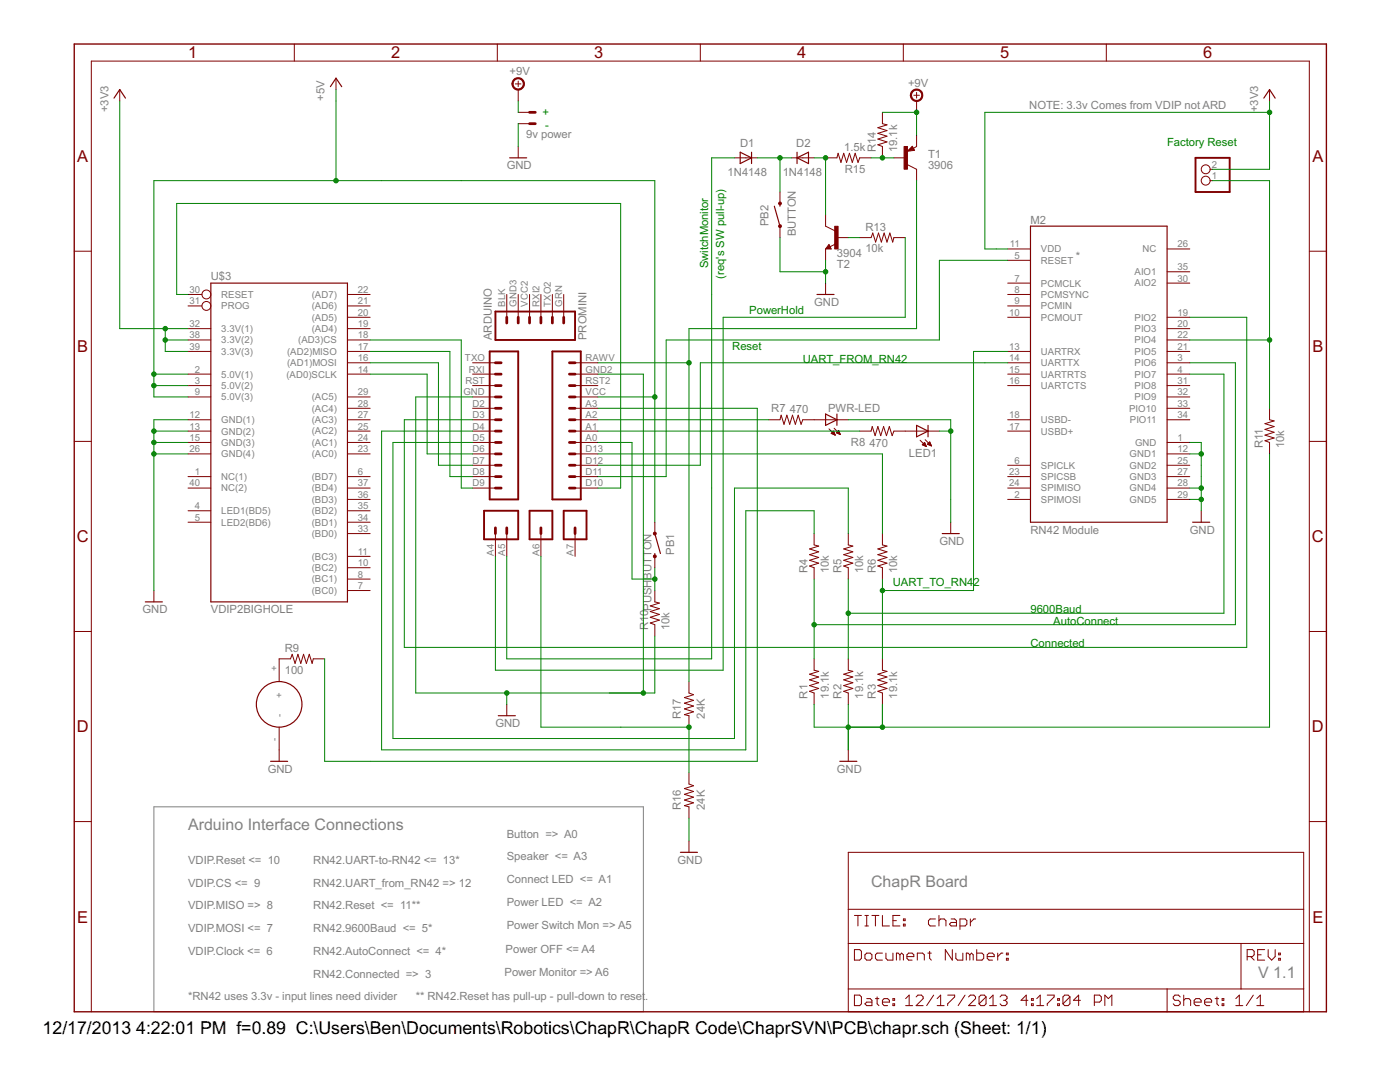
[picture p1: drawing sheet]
<svg xmlns="http://www.w3.org/2000/svg" width="279mm" height="216mm" viewBox="0 0 279 216" stroke-linecap="round" stroke-linejoin="round" font-family="sans-serif">
<path d="M30.7 161h97.7v40.9h-97.7z" fill="none" stroke="#808080" stroke-width=".2"/>
<g fill="none" stroke="#800000" stroke-width=".23">
<path d="M22.8 19.6l1.1-1.7 1.1 1.7M65.9 17.3l1.2-1.7 1.1 1.7M252.2 19.6l1.2-1.7 1.1 1.7M101.7 31.5h3.4M147.7 30.4l2.3 1.1-2.3 1.1zM150 30.4v2.2M159.1 31.5l2.3-1.1v2.2zM159.1 30.4v2.2M182 29.8h-.3l.3-.2 .2 .3-.9 .1 .7-.7 .4 .6M42.1 56.5h27.2v63.6h-27.2zM154.5 41.1l1.2 4M155.7 40.6v.5"/>
<path d="M163 58.8h3.5M165.4 49.2l-.1 .2h.4l-.3-.4-.4 .6h.7M205.7 45.1h27.2v59.1h-27.2zM164.8 82.6l2.2 1.2-2.2 1.1zM167 82.6v2.3M182.9 84.9l2.3 1.1-2.3 1.2zM185.2 84.9v2.3M130.7 110.4v.6M130.7 106.5l1.1 3.9M188 106.5h3.5M238 104.2h3.4M29 120.1h3.4"/>
<path d="M54 151.9h3.4M99.4 142.8h3.4M167.6 151.9h3.4M135.8 170.1h3.4"/>
<circle cx="55.7" cy="140.5" r="4.6"/>
</g>
<g fill="none" stroke="#800000" stroke-width=".2">
<path d="M23.9 17.9v2.3M58.7 8.8v3.4M67.1 15.6v2.3M99.3 8.8v3.4M102.8 16.7h1.2M103.4 16.2v1.1M103.4 17.9v2.3M139.8 8.8v3.4M180.3 8.8v3.4M182.4 19h1.1M182.9 18.4v1.2M220.8 8.8v3.4"/>
<path d="M253.4 17.9v2.3M103.4 29.2v2.3M103.4 24.7h2.3M103.4 22.4h2.3M146.6 31.5h4.5M155.7 38.3v2.3M157.9 31.5h4.6M164.8 31.5h2.2l.3-.9 .5 1.8 .6-1.8 .6 1.8 .5-1.8 .6 1.8 .6-1.8 .5 1.8 .4-.9h2.2M176.1 22.4v2.3l.9 .2-1.8 .6 1.8 .6-1.8 .5 1.8 .6-1.8 .5 1.8 .6-1.8 .6 .9 .3v2.3M178.4 31.5h2.3M181.1 32.9l1.8 .9v2.2M182.1 29.2l.4 .8-1.4 .2z"/>
<path d="M182.9 20.2v2.2M182.9 27v2.2l-.6 .4M241.5 36h.5M241.5 33.8h.5M14.8 50.1h3.4M37.5 58.8h2.8M69.3 58.8h4.6M101.1 58.8v4.5M103.4 58.8v4.5M105.7 58.8v4.5M107.9 58.8v4.5M110.2 58.8v4.5"/>
<path d="M112.5 58.8v4.5M155.7 45.1v2.3M164.8 42.9v2.2l1.8 .9M164.8 49.7v2.2M164.8 56.5v2.3M165.4 48.8l.5 .9h-1.1zM166.8 48.7l-1.1 .5M167 47.4h2.3M171.6 47.4h2.2l.4-.9 .6 1.8 .5-1.8 .6 1.8 .5-1.8 .6 1.8 .6-1.8 .6 1.8 .2-.9h2.3M201.1 51.9h4.6M201.1 56.5h4.6M201.1 58.8h4.6"/>
<path d="M201.1 49.7h4.6M232.9 56.5h4.5M232.9 49.7h4.5M232.9 54.2h4.5M261.3 50.1h3.4M37.5 74.7h4.6M37.5 61h2.8M37.5 70.1h4.6M37.5 76.9h4.6M37.5 65.6h4.6M37.5 67.8h4.6M37.5 79.2h4.6"/>
<path d="M69.3 72.4h4.6M69.3 74.7h4.6M69.3 61h4.6M69.3 63.3h4.6M69.3 70.1h4.6M69.3 65.6h4.6M69.3 67.8h4.6M69.3 79.2h4.6M94.3 72.4h4.6M94.3 74.7h4.6M94.3 76.9h4.6M94.3 79.2h4.6"/>
<path d="M114.8 72.4h4.5M114.8 74.7h4.5M114.8 76.9h4.5M114.8 79.2h4.5M201.1 72.4h4.6M201.1 74.7h4.6M201.1 61h4.6M201.1 63.3h4.6M201.1 70.1h4.6M201.1 76.9h4.6M232.9 72.4h4.5M232.9 74.7h4.5"/>
<path d="M232.9 63.3h4.5M232.9 70.1h4.5M232.9 76.9h4.5M232.9 65.6h4.5M232.9 67.8h4.5M232.9 79.2h4.5M14.8 88.1h3.4M37.5 88.3h4.6M37.5 90.6h4.6M37.5 86h4.6M37.5 83.8h4.6M37.5 95.1h4.6"/>
<path d="M37.5 97.4h4.6M69.3 88.3h4.6M69.3 99.7h4.6M69.3 90.6h4.6M69.3 86h4.6M69.3 83.8h4.6M69.3 95.1h4.6M69.3 97.4h4.6M69.3 81.5h4.6M94.3 88.3h4.6M94.3 92.8h4.6M94.3 90.6h4.6"/>
<path d="M94.3 86h4.6M94.3 83.8h4.6M94.3 95.1h4.6M94.3 97.4h4.6M94.3 81.5h4.6M114.8 88.3h4.5M114.8 92.8h4.5M114.8 90.6h4.5M114.8 86h4.5M114.8 83.8h4.5M114.8 95.1h4.5M114.8 97.4h4.5"/>
<path d="M114.8 81.5h4.5M153.4 83.8h2.3l.2-1 .6 1.9 .5-1.9 .6 1.9 .6-1.9 .5 1.9 .6-1.9 .6 1.9 .3-.9h9.1M165.4 85.6l1.3 1.2M165.9 86.5l.8 .3M165.9 86.5l.4-.5 .4 .8M165.9 86.5h.6M166 86.4h.5M166.1 86.6h.5M166.1 86.3h.4M166.2 86.1h.2M166.3 86h.1M166.4 86.7h.2"/>
<path d="M166.5 85.4l1.2 1.3M166.6 86.8h.1M166.9 86.4h.7M166.9 86.4l.8 .3M166.9 86.4l.5-.5 .3 .8M167 86.3h.5M167.1 86.1h.4M167.2 86.5h.4M167.2 86h.2M167.3 86h.1M167.4 86.6h.3M167.6 86.7h.1"/>
<path d="M171.6 86h2.2l.3-.9 .5 1.8 .6-1.8 .6 1.8 .5-1.8 .6 1.8 .6-1.8 .6 1.8 .3-.9h9.1M183.6 87.8l1.3 1.3M184.1 88.8l.4-.5 .4 .8zM184.1 88.8h.6M184.1 88.7h.6M184.3 88.6h.3M184.4 88.9h.4M184.4 88.5h.2M184.5 88.3h.1M184.6 89h.2M184.6 87.7l1.3 1.3M184.8 89.1h.1"/>
<path d="M185.1 88.6l.4-.4 .4 .8zM185.2 88.7h.6M185.2 88.6h.5M185.3 88.5h.4M185.4 88.3h.2M185.4 88.8h.4M185.5 88.2h.1M185.7 88.9h.1M201.1 99.7h4.6M201.1 92.8h4.6M201.1 86h4.6M201.1 83.8h4.6"/>
<path d="M201.1 95.1h4.6M201.1 97.4h4.6M232.9 88.3h4.5M232.9 99.7h4.5M232.9 92.8h4.5M232.9 90.6h4.5M232.9 83.8h4.5M232.9 95.1h4.5M232.9 97.4h4.5M232.9 81.5h4.5M253.4 81.5v2.3l.9 .2-1.8 .5 1.8 .6-1.8 .6 1.8 .6-1.8 .5 1.8 .6-1.8 .5 .9 .4v2.3M261.3 88.1h3.4"/>
<path d="M30.7 117.8v2.3M37.5 101.9h4.6M37.5 104.2h4.6M69.3 101.9h4.6M69.3 104.2h4.6M69.3 106.5h4.6M69.3 111h4.6M69.3 113.3h4.6M69.3 115.5h4.6M69.3 117.8h4.6M98.9 106.5v4.5M101.1 106.5v4.5"/>
<path d="M107.9 106.5v4.5M114.8 106.5v4.5M130.7 117.8v2.3l.9 .2-1.8 .6 1.8 .6-1.8 .5 1.8 .6-1.8 .6 1.8 .5-1.8 .6 .9 .4v2.2M130.7 104.2v2.3M130.7 111v2.3M162.5 106.5v2.2l.9 .3-1.8 .5 1.8 .6-1.8 .6 1.8 .5-1.8 .6 1.8 .6-1.8 .5 .9 .4v2.2M169.3 106.5v2.2l.9 .3-1.8 .5 1.8 .6-1.8 .6 1.8 .5-1.8 .6 1.8 .6-1.8 .5 .9 .4v2.2M176.1 106.5v2.2l.9 .3-1.8 .5 1.8 .6-1.8 .6 1.8 .5-1.8 .6 1.8 .6-1.8 .5 .9 .4v2.2M189.7 104.2v2.3M239.7 101.9v2.3M14.8 126h3.4M64.8 131.5h-2.3l-.2 .9-.6-1.8-.5 1.8-.6-1.8-.6 1.8-.5-1.8-.6 1.8-.6-1.8-.3 .9h-2.3v4.5"/>
<path d="M137.5 136v2.3l.9 .3-1.8 .6 1.8 .5-1.8 .6 1.8 .6-1.8 .6 1.8 .5-1.8 .6 .9 .2v2.3M162.5 131.5v2.2l.9 .3-1.8 .5 1.8 .6-1.8 .6 1.8 .5-1.8 .6 1.8 .6-1.8 .5 .9 .4v2.2M169.3 131.5v2.2l.9 .3-1.8 .5 1.8 .6-1.8 .6 1.8 .5-1.8 .6 1.8 .6-1.8 .5 .9 .4v2.2M176.1 131.5v2.2l.9 .3-1.8 .5 1.8 .6-1.8 .6 1.8 .5-1.8 .6 1.8 .6-1.8 .5 .9 .4v2.2M261.3 126h3.4M55.7 145.1v6.8M101.1 140.5v2.3M137.5 154.2v2.2l.9 .4-1.8 .6 1.8 .5-1.8 .6 1.8 .6-1.8 .5 1.8 .6-1.8 .6 .9 .2v2.3M169.3 149.6v2.3M14.8 163.9h3.4M137.5 167.8v2.3M169.3 170.1h90.9v31.8h-90.9z"/>
<path d="M261.3 163.9h3.4M169.3 188.3h90.9M169.3 197.3h90.9M169.3 181.4h90.9M170.5 189.5h1.1l.3 .3v1.4l-.3 .4h-1.1zM170.5 198.6h1.1l.3 .3v1.4l-.3 .4h-1.1zM170.5 182.7h1.4M171.2 182.7v2.1M172.6 190.5l.4-.3h.7l.3 .3v.7l-.3 .4h-.7l-.4-.4zM172.6 182.7h.7M172.6 184.8h.7M173 199.3h.7l.3 .3v1.1h-1l-.4-.4 .4-.3h1"/>
<path d="M173 182.7v2.1M174 182.7h1.4M174.7 199.3h.7M174.7 182.7v2.1M175 198.9v1.4l.4 .4M176.1 182.7v2.1h1.4M176.1 200h1.4v-.4l-.4-.3h-.7l-.3 .3v.7l.3 .4h.7M176.1 190.2h-1.1l-.3 .3v.7l.3 .4h1.1M176.8 190.2v1l.3 .4h1.1v-1.4M178.2 199.3h.3v.3h-.3zM178.2 183.7h.7M179.6 182.7h-1.4v2.1h1.4"/>
<path d="M179.6 190.5l-.4-.3h-.3v1.4M179.6 190.5l.3-.3 .4 .3v1.1M179.6 190.5v1.1M180.3 184.4h.3v.4h-.3zM180.3 183.4h.3v.3h-.3zM180.7 199.3l.7-.7v2.1M181 190.9h1.4v-.4l-.4-.3h-.7l-.3 .3v.7l.3 .4h.7M182.8 198.9l.4-.3h.7l.3 .3v.4l-1.4 1.4h1.4M183.1 191.6v-1.4h1l.4 .3v1.1M185.2 190.2h.7M185.5 189.8v1.4l.4 .4M186.3 198.6l-1.4 2.1"/>
<path d="M186.7 183.4h-1.1l-.3 .3v.7l.3 .4h1.1M187 199.3l.7-.7v2.1M187.4 183.7l.3-.3h.7l.4 .3v1.1M187.4 182.7v2.1M189.1 198.6h1.4v.3l-1.4 1.4v.4M189.8 183.4h.7l.4 .3v1.1h-1.1l-.3-.4 .3-.3h1.1M190.1 189.5v2.1l-1.4-2.1v2.1M190.8 190.2v1l.3 .4h1.1v-1.4M191.6 184.8h1l.4-.4v-.7l-.4-.3h-1v2.1M192.6 198.6l-1.4 2.1M193.3 198.9l.4-.3h.7l.3 .3v.4l-1.4 1.4h1.4M193.5 190.5l-.3-.3h-.4v1.4"/>
<path d="M193.5 190.5v1.1M193.5 190.5l.4-.3 .3 .3v1.1M193.7 183.4v1.4M194.7 183.4h-.3l-.7 .7M194.9 189.5v2.1h1.1l.3-.4v-.7l-.3-.3h-1.1M196.8 198.9v1.4l-.4 .4h-.7l-.3-.4M196.8 198.9l-.4-.3h-.7l-.3 .3v1.4M196.8 198.9l-1.4 1.4M197 190.9h1.4v-.4l-.3-.3h-.7l-.4 .3v.7l.4 .4h.7M197.5 199.3l.7-.7v2.1M199.1 190.2v1.4M199.6 198.9l.3-.3h.7l.4 .3v.4l-.4 .3"/>
<path d="M200.2 190.2h-.4l-.7 .7M200.3 199.6h.3M200.6 199.6l.4 .4v.3l-.4 .4h-.7l-.3-.4M200.9 191.2h.3v.4h-.3zM200.9 190.2h.3v.3h-.3zM205.1 199.6h-1.3l1-1v2.1M205.8 199.3h.4v.3h-.4zM206.9 199.3l.7-.7v2.1M209 198.6h1.4v.3l-1.4 1.4v.4M211.1 199.3h.3v.3h-.3zM213.5 198.9v1.4l-.3 .4h-.7l-.4-.4M213.5 198.9l-.3-.3h-.7l-.4 .3v1.4"/>
<path d="M213.5 198.9l-1.4 1.4M215.6 199.6h-1.4l1.1-1v2.1M218.4 200h1.1l.3-.4v-.7l-.3-.3h-1.1v2.1M232.9 197.3v4.6M235.5 198.9l-.3-.3h-.7l-.4 .3v.4l.4 .3h.7l.3 .4v.3l-.3 .4h-.7l-.4-.4M236.2 199.6l.4-.3h.7l.3 .3v1.1M236.2 198.6v2.1M238.3 200h1.4v-.4l-.3-.3h-.7l-.4 .3v.7l.4 .4h.7M240.4 200h1.4v-.4l-.3-.3h-.7l-.4 .3v.7l.4 .4h.7M242.5 199.3h.7M242.9 198.9v1.4l.3 .4M243.9 199.3h.3v.3h-.3z"/>
<path d="M246.6 199.3l.7-.7v2.1M247.7 188.3v9M248.9 190.9h1.1l.3-.4v-.7l-.3-.3h-1.1v2.1M249.6 190.9l.7 .7M250.1 198.6l-1.4 2.1M250.8 199.3l.7-.7v2.1M251 190.5h.7M252.4 189.5h-1.4v2.1h1.4M253.1 189.5v1.4l.7 .7 .7-.7v-1.4M255.2 191.2h.3v.4h-.3zM255.2 190.2h.3v.3h-.3zM18.2 201.9v-189.7h243.1v189.7"/>
<path d="M178.2 200.3h.3v.4h-.3zM180.7 200.7h1.4M187 200.7h1.4M197.5 200.7h1.4M205.8 200.3h.4v.4h-.4zM206.9 200.7h1.4M211.1 200.3h.3v.4h-.3zM220.5 200.7v-2.1l.7 .7 .7-.7v2.1M243.9 200.3h.3v.4h-.3zM246.6 200.7h1.4M250.8 200.7h1.4"/>
<circle cx="240.6" cy="36" r=".89"/>
<circle cx="240.6" cy="33.8" r=".89"/>
<circle cx="41.2" cy="58.8" r=".89"/>
<circle cx="41.2" cy="61" r=".89"/>
</g>
<path d="M14.8 8.8h249.9v193.1h-249.9z" fill="none" stroke="#800000" stroke-width=".28"/>
<path d="M238.6 31.5h6.8v6.8h-6.8zM97.7 70.1h5.7v29.6h-5.7zM98.9 62.2h15.9v5.6h-15.9zM110.2 70.1h5.7v29.6h-5.7zM96.6 101.9h6.8v5.7h-6.8zM105.7 101.9h4.5v5.7h-4.5zM112.5 101.9h4.6v5.7h-4.6z" fill="none" stroke="#800000" stroke-width=".38"/>
<g fill="none" stroke="#800000" stroke-width=".55">
<path d="M105.7 24.7h1.1M105.7 22.4h1.1M98.9 79.2h1.1M98.9 76.9h1.1M98.9 74.7h1.1M98.9 72.4h1.1M101.1 63.3v1.2M103.4 63.3v1.2M105.7 63.3v1.2M107.9 63.3v1.2M110.2 63.3v1.2M112.5 63.3v1.2"/>
<path d="M113.6 79.2h1.2M113.6 76.9h1.2M113.6 74.7h1.2M113.6 72.4h1.2M98.9 92.8h1.1M98.9 95.1h1.1M98.9 97.4h1.1M98.9 88.3h1.1M98.9 90.6h1.1M98.9 86h1.1M98.9 83.8h1.1M98.9 81.5h1.1"/>
<path d="M113.6 92.8h1.2M113.6 95.1h1.2M113.6 97.4h1.2M113.6 88.3h1.2M113.6 90.6h1.2M113.6 86h1.2M113.6 83.8h1.2M113.6 81.5h1.2M98.9 105.3v1.2M101.1 105.3v1.2M107.9 105.3v1.2M114.8 105.3v1.2"/>
</g>
<g fill="#800000" stroke="#800000" stroke-width=".2">
<path d="M102.5 15.9a1.25 1.25 0 0 1 2 .2 1.25 1.25 0 0 1-.7 1.8 1.25 1.25 0 0 1-1.6-1.2h.2a1.02 1.02 0 0 1 1.4-.9 1.02 1.02 0 0 1 .3 1.7 1.02 1.02 0 0 1-1.7-.5v-.3h-.2z" fill-rule="evenodd"/>
<path d="M155.5 40.4h.4v.4l-.2 .1-.2-.1-.1-.2z" fill-rule="evenodd"/>
<path d="M182.1 18.1a1.25 1.25 0 0 1 1.9 .3 1.25 1.25 0 0 1-.8 1.8 1.25 1.25 0 0 1-1.5-1.2h.2a1.02 1.02 0 0 1 1.4-1 1.02 1.02 0 0 1 .3 1.7 1.02 1.02 0 0 1-1.7-.4v-.3h-.2z" fill-rule="evenodd"/>
<circle cx="130.7" cy="106.5" r=".3"/>
<circle cx="130.7" cy="111" r=".3"/>
<circle cx="155.7" cy="45.1" r=".3"/>
</g>
<g fill="#800000" stroke="#800000" stroke-width=".2">
<path d="M180.4 29.2h.7v4.6h-.7z"/>
<path d="M166.6 45.1h.7v4.6h-.7z"/>
</g>
<g fill="none" stroke="#008000" stroke-width=".2">
<path d="M67.1 17.9v18.1M23.9 20.2v45.4h13.6M103.4 20.2v2.2M103.4 24.7v4.5M146.6 31.5h-4.6v100h-40.9v-20.5M151.1 31.5h6.8M155.7 31.5v6.8M162.5 31.5h2.3v11.4M173.8 31.5h4.6M176.1 22.4h6.8v4.6M182.9 36v29.6h-45.4v70.4M242 36h11.4v45.5"/>
<path d="M253.4 20.2v13.6h-11.4M253.4 22.4h-56.8v27.3h4.5M37.5 58.8h-2.2v-18.2h88.6v56.8h-4.6M155.7 47.4v6.8h9.1M164.8 51.9v4.6M169.3 47.4h2.3M180.7 47.4v15.9h-36.4v70.4h-45.4v-22.7M201.1 51.9h-13.6v15.9h-54.6v27.3h-13.6M30.7 74.7h6.8M30.7 76.9h6.8M33 65.6v4.5h4.5M33 67.8h4.5"/>
<path d="M37.5 79.2h-6.8v-43.2h100v68.2M73.9 74.7h11.3v15.9h9.1M73.9 67.8h18.2v29.6h2.2M73.9 72.4h13.6v20.4h6.8M73.9 70.1h15.9v25h4.5M94.3 79.2h-11.3v59.1h47.7v-11.4M119.3 79.2h11.4M119.3 74.7h9.1v63.6M119.3 72.4h18.2M201.1 72.4h-61.3v20.4h-20.5M201.1 70.1h-6.8v47.7h-18.2M237.4 63.3h11.4v65.9h-168.1v-45.4h13.6"/>
<path d="M237.4 74.7h6.9v47.7h-75M237.4 72.4h9.1v52.3h-84M237.4 67.8h16M30.7 86h6.8M30.7 88.3h6.8M30.7 90.6h6.8M37.5 83.8h-6.8v34M94.3 86h-18.1v63.6h72.6v-47.7h13.7v4.6M94.3 88.3h-15.9v59.1h68.2v-50h22.7v9.1M119.3 83.8h34.1M119.3 86h52.3M119.3 88.3h6.8v27.2h4.6"/>
<path d="M119.3 90.6h56.8v15.9M119.3 81.5h31.8v70.4h-86.3v-20.4M169.3 83.8h20.4v20.4M187.5 86h2.2M237.4 88.3h2.3v13.6M237.4 90.6h2.3M237.4 97.4h2.3M237.4 99.7h2.3M253.4 90.6v54.5h-90.9v-4.6M107.9 111v34.1h29.6v9.1M130.7 113.3v4.5M162.5 115.5v16"/>
<path d="M169.3 115.5v16M176.1 115.5v16M101.1 138.3v2.2M169.3 140.5v9.1M176.1 140.5v4.6M137.5 163.3v4.5"/>
</g>
<g fill="#008000" stroke="#008000" stroke-width=".2">
<circle cx="30.7" cy="86" r=".44"/>
<circle cx="30.7" cy="88.3" r=".44"/>
<circle cx="30.7" cy="90.6" r=".44"/>
<circle cx="239.7" cy="90.6" r=".44"/>
<circle cx="239.7" cy="97.4" r=".44"/>
<circle cx="239.7" cy="99.7" r=".44"/>
<circle cx="169.3" cy="145.1" r=".44"/>
<circle cx="176.1" cy="145.1" r=".44"/>
<circle cx="101.1" cy="138.3" r=".44"/>
<circle cx="128.4" cy="138.3" r=".44"/>
<circle cx="189.7" cy="86" r=".44"/>
<circle cx="164.8" cy="54.2" r=".44"/>
<circle cx="162.5" cy="124.7" r=".44"/>
<circle cx="169.3" cy="122.4" r=".44"/>
<circle cx="176.1" cy="117.8" r=".44"/>
<circle cx="182.9" cy="22.4" r=".44"/>
<circle cx="130.7" cy="115.5" r=".44"/>
<circle cx="253.4" cy="67.8" r=".44"/>
<circle cx="33" cy="67.8" r=".44"/>
<circle cx="33" cy="65.6" r=".44"/>
<circle cx="253.4" cy="22.4" r=".44"/>
<circle cx="30.7" cy="74.7" r=".44"/>
<circle cx="30.7" cy="76.9" r=".44"/>
<circle cx="67.1" cy="36" r=".44"/>
<circle cx="130.7" cy="79.2" r=".44"/>
<circle cx="176.1" cy="31.5" r=".44"/>
<circle cx="137.5" cy="72.4" r=".44"/>
<circle cx="164.8" cy="31.5" r=".44"/>
<circle cx="155.7" cy="31.5" r=".44"/>
<circle cx="137.5" cy="145.1" r=".44"/>
</g>
<g font-size="4">
<text x="8.5" y="206.4">12/17/2013</text>
<text x="27.2" y="206.4">4:22:01 PM f=0.89 C:\Users\Ben\Documents\Robotics\ChapR\ChapR Code\ChaprSVN\PCB\chapr.sch (Sheet: 1/1)</text>
</g>
<g font-size="3.7" fill="#800000">
<text x="37.6" y="11.7">1</text>
<text x="78.1" y="11.7">2</text>
<text x="118.6" y="11.7">3</text>
<text x="159.1" y="11.7">4</text>
<text x="199.6" y="11.7">5</text>
<text x="240.1" y="11.7">6</text>
<text x="15.4" y="32.3">A</text>
<text x="261.9" y="32.3">A</text>
<text x="15.4" y="70.3">B</text>
<text x="261.9" y="70.3">B</text>
<text x="15.3" y="108.2">C</text>
<text x="261.8" y="108.2">C</text>
<text x="15.3" y="146.1">D</text>
<text x="261.8" y="146.1">D</text>
<text x="15.4" y="184.1">E</text>
<text x="261.9" y="184.1">E</text>
</g>
<g font-size="3.6" fill="#808080">
<text x="37.5" y="165.5">Arduino Interface Connections</text>
<text x="173.8" y="176.9">ChapR Board</text>
<text x="251.1" y="195.1">V 1.1</text>
</g>
<g font-size="2.5" fill="#808080">
<text x="101.7" y="15">+9V</text>
<text x="181.2" y="17.3">+9V</text>
<text x="21.6" y="22.4" transform="rotate(-90 21.6 22.4)">+3V3</text>
<text x="64.8" y="20.1" transform="rotate(-90 64.8 20.1)">+5V</text>
<text x="205.4" y="21.7">NOTE: 3.3v Comes from VDIP not ARD</text>
<text x="251.1" y="22.4" transform="rotate(-90 251.1 22.4)">+3V3</text>
<text x="105" y="27.5">9v power</text>
<text x="147.7" y="29.3">D1</text>
<text x="158.9" y="29.4">D2</text>
<text x="101.1" y="33.8">GND</text>
<text x="145.2" y="35.2">1N4148</text>
<text x="156.2" y="35.1">1N4148</text>
<text x="168.5" y="30.1">1.5k</text>
<text x="168.6" y="34.4">R15</text>
<text x="174.8" y="30.4" transform="rotate(-90 174.8 30.4)">R14</text>
<text x="179.1" y="30.4" transform="rotate(-90 179.1 30.4)">19.1k</text>
<text x="185.2" y="33.8">3906</text>
<text x="185.2" y="31.5">T1</text>
<text x="153.4" y="45.1" transform="rotate(-90 153.4 45.1)">PB2</text>
<text x="158.8" y="47.2" transform="rotate(-90 158.8 47.2)">BUTTON</text>
<text x="172.7" y="46.1">R13</text>
<text x="205.6" y="44.7">M2</text>
<text x="167" y="51.3">3904</text>
<text x="167" y="53.5">T2</text>
<text x="172.7" y="50.4">10k</text>
<text x="214.7" y="51.9">*</text>
<text x="42.1" y="55.8">U$3</text>
<text x="162.5" y="61">GND</text>
<text x="98.2" y="67.8" transform="rotate(-90 98.2 67.8)">ARDUINO</text>
<text x="117" y="67.8" transform="rotate(-90 117 67.8)">PROMINI</text>
<text x="153.9" y="82.1">R7</text>
<text x="157.6" y="82.4">470</text>
<text x="165.2" y="82.2">PWR-LED</text>
<text x="169.8" y="89">R8</text>
<text x="173.5" y="89.2">470</text>
<text x="252" y="89.4" transform="rotate(-90 252 89.4)">R11</text>
<text x="256.3" y="89.4" transform="rotate(-90 256.3 89.4)">10k</text>
<text x="181.4" y="91.2">LED1</text>
<text x="205.6" y="106.5">RN42 Module</text>
<text x="237.5" y="106.5">GND</text>
<text x="134.5" y="110.7" transform="rotate(-90 134.5 110.7)">PB1</text>
<text x="187.5" y="108.7">GND</text>
<text x="161.1" y="114.4" transform="rotate(-90 161.1 114.4)">R4</text>
<text x="165.4" y="114.4" transform="rotate(-90 165.4 114.4)">10k</text>
<text x="168" y="114.4" transform="rotate(-90 168 114.4)">R5</text>
<text x="172.3" y="114.4" transform="rotate(-90 172.3 114.4)">10k</text>
<text x="174.8" y="114.4" transform="rotate(-90 174.8 114.4)">R6</text>
<text x="179.1" y="114.4" transform="rotate(-90 179.1 114.4)">10k</text>
<text x="28.4" y="122.4">GND</text>
<text x="42.1" y="122.4">VDIP2BIGHOLE</text>
<text x="129.3" y="125.8" transform="rotate(-90 129.3 125.8)">R10</text>
<text x="130" y="121.9" transform="rotate(-90 130 121.9)">PUSHBUTTON</text>
<text x="133.6" y="125.8" transform="rotate(-90 133.6 125.8)">10k</text>
<text x="56.8" y="130.1">R9</text>
<text x="56.8" y="134.4">100</text>
<text x="135.9" y="143.5" transform="rotate(-90 135.9 143.5)">R17</text>
<text x="140.7" y="143.4" transform="rotate(-90 140.7 143.4)">24K</text>
<text x="161.1" y="139.4" transform="rotate(-90 161.1 139.4)">R1</text>
<text x="165.4" y="139.4" transform="rotate(-90 165.4 139.4)">19.1k</text>
<text x="168" y="139.4" transform="rotate(-90 168 139.4)">R2</text>
<text x="172.3" y="139.4" transform="rotate(-90 172.3 139.4)">19.1k</text>
<text x="174.8" y="139.4" transform="rotate(-90 174.8 139.4)">R3</text>
<text x="179.1" y="139.4" transform="rotate(-90 179.1 139.4)">19.1k</text>
<text x="98.9" y="145.1">GND</text>
<text x="53.4" y="154.2">GND</text>
<text x="167" y="154.2">GND</text>
<text x="135.9" y="161.7" transform="rotate(-90 135.9 161.7)">R16</text>
<text x="140.7" y="161.6" transform="rotate(-90 140.7 161.6)">24K</text>
<text x="101.1" y="167.1">Button =&gt; A0</text>
<text x="37.5" y="172.4">VDIP.Reset &lt;= 10</text>
<text x="62.5" y="172.4">RN42.UART-to-RN42 &lt;= 13*</text>
<text x="101.1" y="171.7">Speaker &lt;= A3</text>
<text x="135.2" y="172.4">GND</text>
<text x="37.5" y="176.9">VDIP.CS &lt;= 9</text>
<text x="62.5" y="176.9">RN42.UART_from_RN42 =&gt; 12</text>
<text x="101.1" y="176.2">Connect LED &lt;= A1</text>
<text x="37.5" y="186">VDIP.MOSI &lt;= 7</text>
<text x="37.5" y="181.4">VDIP.MISO =&gt; 8</text>
<text x="62.5" y="181.4">RN42.Reset &lt;= 11**</text>
<text x="62.5" y="186">RN42.9600Baud &lt;= 5*</text>
<text x="101.1" y="180.8">Power LED &lt;= A2</text>
<text x="101.1" y="185.3">Power Switch Mon =&gt; A5</text>
<text x="37.5" y="190.5">VDIP.Clock &lt;= 6</text>
<text x="62.5" y="190.5">RN42.AutoConnect &lt;= 4*</text>
<text x="100.9" y="190.1">Power OFF &lt;= A4</text>
<text x="62.5" y="195.1">RN42.Connected =&gt; 3</text>
<text x="100.7" y="194.8">Power Monitor =&gt; A6</text>
<text x="37.5" y="199.6">*RN42 uses 3.3v - input lines need divider</text>
<text x="83" y="199.6">** RN42.Reset has pull-up - pull-down to reset</text>
<text x="128.8" y="199.6">.</text>
</g>
<g font-size="2.5" fill="#008000">
<text x="108.2" y="23.1">+</text>
<text x="108.8" y="25.8">-</text>
<text x="232.9" y="29.2">Factory Reset</text>
<text x="141.4" y="53.5" transform="rotate(-90 141.4 53.5)">SwitchMonitor</text>
<text x="144.5" y="55.6" transform="rotate(-90 144.5 55.6)">(req's SW pull-up)</text>
<text x="149.5" y="62.6">PowerHold</text>
<text x="146.1" y="69.9">Reset</text>
<text x="160.2" y="72.4">UART_FROM_RN42</text>
<text x="178.2" y="116.9">UART_TO_RN42</text>
<text x="205.6" y="122.4">9600Baud</text>
<text x="210.2" y="124.6">AutoConnect</text>
<text x="205.6" y="129.2">Connected</text>
</g>
<g font-size="2.1" fill="#808080">
<text x="241.8" y="35.7">1</text>
<text x="241.8" y="33.5">2</text>
<text x="201.5" y="49.4">11</text>
<text x="202.5" y="51.6">5</text>
<text x="207.7" y="52.6">RESET</text>
<text x="207.7" y="50.4">VDD</text>
<text x="228" y="50.3">NC</text>
<text x="235" y="49.4">26</text>
<text x="235" y="53.9">35</text>
<text x="37.8" y="58.4">30</text>
<text x="44.2" y="59.4">RESET</text>
<text x="62.2" y="59.4">(AD7)</text>
<text x="71.4" y="58.4">22</text>
<text x="202.5" y="56.2">7</text>
<text x="202.5" y="58.4">8</text>
<text x="207.7" y="57.2">PCMCLK</text>
<text x="207.7" y="59.4">PCMSYNC</text>
<text x="226.4" y="54.9">AIO1</text>
<text x="226.4" y="57.2">AIO2</text>
<text x="235" y="56.2">30</text>
<text x="37.8" y="65.3">32</text>
<text x="37.8" y="60.7">31</text>
<text x="44.2" y="61.7">PROG</text>
<text x="62.2" y="61.7">(AD6)</text>
<text x="62.2" y="64">(AD5)</text>
<text x="71.4" y="60.7">21</text>
<text x="71.4" y="63">20</text>
<text x="71.4" y="65.3">19</text>
<text x="100.8" y="61.2" transform="rotate(-90 100.8 61.2)">BLK</text>
<text x="103.1" y="61.2" transform="rotate(-90 103.1 61.2)">GND3</text>
<text x="105.4" y="61.2" transform="rotate(-90 105.4 61.2)">VCC2</text>
<text x="107.6" y="61.2" transform="rotate(-90 107.6 61.2)">RXI2</text>
<text x="109.9" y="61.2" transform="rotate(-90 109.9 61.2)">TXO2</text>
<text x="112.2" y="61.2" transform="rotate(-90 112.2 61.2)">GRN</text>
<text x="201.4" y="63">10</text>
<text x="202.5" y="60.7">9</text>
<text x="207.7" y="61.7">PCMIN</text>
<text x="207.7" y="64">PCMOUT</text>
<text x="226.4" y="64">PIO2</text>
<text x="235" y="63">19</text>
<text x="235" y="65.3">20</text>
<text x="37.8" y="67.5">38</text>
<text x="37.8" y="69.8">39</text>
<text x="44.2" y="68.5">3.3V(2)</text>
<text x="44.2" y="66.3">3.3V(1)</text>
<text x="44.2" y="70.8">3.3V(3)</text>
<text x="57.3" y="70.8">(AD2)MISO</text>
<text x="59.5" y="68.5">(AD3)CS</text>
<text x="62.2" y="66.3">(AD4)</text>
<text x="71.4" y="67.5">18</text>
<text x="71.4" y="69.8">17</text>
<text x="201.4" y="69.8">13</text>
<text x="207.7" y="70.8">UARTRX</text>
<text x="226.4" y="66.3">PIO3</text>
<text x="226.4" y="70.8">PIO5</text>
<text x="226.4" y="68.5">PIO4</text>
<text x="235" y="69.8">21</text>
<text x="235" y="67.5">22</text>
<text x="38.9" y="74.3">2</text>
<text x="38.9" y="76.6">3</text>
<text x="44.2" y="75.3">5.0V(1)</text>
<text x="44.2" y="77.6">5.0V(2)</text>
<text x="57.1" y="75.3">(AD0)SCLK</text>
<text x="57.3" y="73.1">(AD1)MOSI</text>
<text x="71.4" y="72.1">16</text>
<text x="71.4" y="74.3">14</text>
<text x="92.8" y="72.1">TXO</text>
<text x="92.9" y="76.6">RST</text>
<text x="93.6" y="74.3">RXI</text>
<text x="116.9" y="76.6">RST2</text>
<text x="116.9" y="74.3">GND2</text>
<text x="116.9" y="72.1">RAWV</text>
<text x="201.4" y="72.1">14</text>
<text x="201.4" y="74.3">15</text>
<text x="201.4" y="76.6">16</text>
<text x="207.7" y="73.1">UARTTX</text>
<text x="207.7" y="75.3">UARTRTS</text>
<text x="207.7" y="77.6">UARTCTS</text>
<text x="226.4" y="73.1">PIO6</text>
<text x="226.4" y="75.3">PIO7</text>
<text x="226.4" y="77.6">PIO8</text>
<text x="235" y="72.1">3</text>
<text x="235" y="74.3">4</text>
<text x="235" y="76.6">31</text>
<text x="37.8" y="83.4">12</text>
<text x="38.9" y="78.9">9</text>
<text x="44.2" y="79.9">5.0V(3)</text>
<text x="62.2" y="79.9">(AC5)</text>
<text x="62.2" y="82.2">(AC4)</text>
<text x="71.4" y="78.9">29</text>
<text x="71.4" y="81.2">28</text>
<text x="71.4" y="83.4">27</text>
<text x="92.5" y="78.9">GND</text>
<text x="94.3" y="83.4">D3</text>
<text x="94.3" y="81.2">D2</text>
<text x="116.9" y="83.4">A2</text>
<text x="116.9" y="81.2">A3</text>
<text x="116.9" y="78.9">VCC</text>
<text x="201.4" y="83.4">18</text>
<text x="225.3" y="82.2">PIO10</text>
<text x="226.4" y="79.9">PIO9</text>
<text x="235" y="78.9">32</text>
<text x="235" y="81.2">33</text>
<text x="235" y="83.4">34</text>
<text x="37.8" y="85.7">13</text>
<text x="37.8" y="88">15</text>
<text x="44.2" y="84.4">GND(1)</text>
<text x="44.2" y="86.7">GND(2)</text>
<text x="44.2" y="89">GND(3)</text>
<text x="62.2" y="84.4">(AC3)</text>
<text x="62.2" y="86.7">(AC2)</text>
<text x="62.2" y="89">(AC1)</text>
<text x="71.4" y="85.7">25</text>
<text x="71.4" y="88">24</text>
<text x="94.3" y="88">D5</text>
<text x="94.3" y="85.7">D4</text>
<text x="116.9" y="88">A0</text>
<text x="116.9" y="85.7">A1</text>
<text x="201.4" y="85.7">17</text>
<text x="207.7" y="86.7">USBD+</text>
<text x="207.7" y="84.4">USBD-</text>
<text x="225.5" y="84.4">PIO11</text>
<text x="226.5" y="89">GND</text>
<text x="235" y="88">1</text>
<text x="37.8" y="90.2">26</text>
<text x="38.9" y="94.8">1</text>
<text x="44.2" y="91.2">GND(4)</text>
<text x="44.2" y="95.8">NC(1)</text>
<text x="62.2" y="91.2">(AC0)</text>
<text x="62.2" y="95.8">(BD7)</text>
<text x="71.4" y="90.2">23</text>
<text x="71.4" y="94.8">6</text>
<text x="94.3" y="94.8">D8</text>
<text x="94.3" y="92.5">D7</text>
<text x="94.3" y="90.2">D6</text>
<text x="116.9" y="94.8">D11</text>
<text x="116.9" y="92.5">D12</text>
<text x="116.9" y="90.2">D13</text>
<text x="201.4" y="94.8">23</text>
<text x="202.5" y="92.5">6</text>
<text x="207.7" y="93.5">SPICLK</text>
<text x="207.7" y="95.8">SPICSB</text>
<text x="225.4" y="91.2">GND1</text>
<text x="225.4" y="93.5">GND2</text>
<text x="225.4" y="95.8">GND3</text>
<text x="235" y="90.2">12</text>
<text x="235" y="92.5">25</text>
<text x="235" y="94.8">27</text>
<text x="37.8" y="97.1">40</text>
<text x="38.9" y="101.6">4</text>
<text x="44.2" y="98.1">NC(2)</text>
<text x="62.2" y="98.1">(BD4)</text>
<text x="62.2" y="100.3">(BD3)</text>
<text x="71.4" y="97.1">37</text>
<text x="71.4" y="99.3">36</text>
<text x="71.4" y="101.6">35</text>
<text x="94.3" y="97.1">D9</text>
<text x="116.9" y="97.1">D10</text>
<text x="201.4" y="97.1">24</text>
<text x="202.5" y="99.3">2</text>
<text x="207.7" y="100.3">SPIMOSI</text>
<text x="207.7" y="98.1">SPIMISO</text>
<text x="225.4" y="98.1">GND4</text>
<text x="225.4" y="100.3">GND5</text>
<text x="235" y="97.1">28</text>
<text x="235" y="99.3">29</text>
<text x="38.9" y="103.9">5</text>
<text x="44.2" y="102.6">LED1(BD5)</text>
<text x="44.2" y="104.9">LED2(BD6)</text>
<text x="62.2" y="102.6">(BD2)</text>
<text x="62.2" y="104.9">(BD1)</text>
<text x="62.2" y="107.1">(BD0)</text>
<text x="71.4" y="103.9">34</text>
<text x="71.4" y="106.2">33</text>
<text x="62.2" y="111.7">(BC3)</text>
<text x="62.2" y="114">(BC2)</text>
<text x="71.4" y="110.7">11</text>
<text x="71.4" y="113">10</text>
<text x="98.6" y="110.9" transform="rotate(-90 98.6 110.9)">A4</text>
<text x="100.8" y="110.9" transform="rotate(-90 100.8 110.9)">A5</text>
<text x="107.6" y="110.9" transform="rotate(-90 107.6 110.9)">A6</text>
<text x="114.5" y="110.9" transform="rotate(-90 114.5 110.9)">A7</text>
<text x="62.2" y="116.2">(BC1)</text>
<text x="62.2" y="118.5">(BC0)</text>
<text x="71.4" y="115.2">8</text>
<text x="71.4" y="117.5">7</text>
<text x="55.4" y="133.9" transform="rotate(-90 55.4 133.9)">+</text>
<text x="56.4" y="139.2" transform="rotate(-90 56.4 139.2)">+</text>
<text x="56.4" y="143" transform="rotate(-90 56.4 143)">-</text>
<text x="55.4" y="147.8" transform="rotate(-90 55.4 147.8)">-</text>
</g>
</svg>
